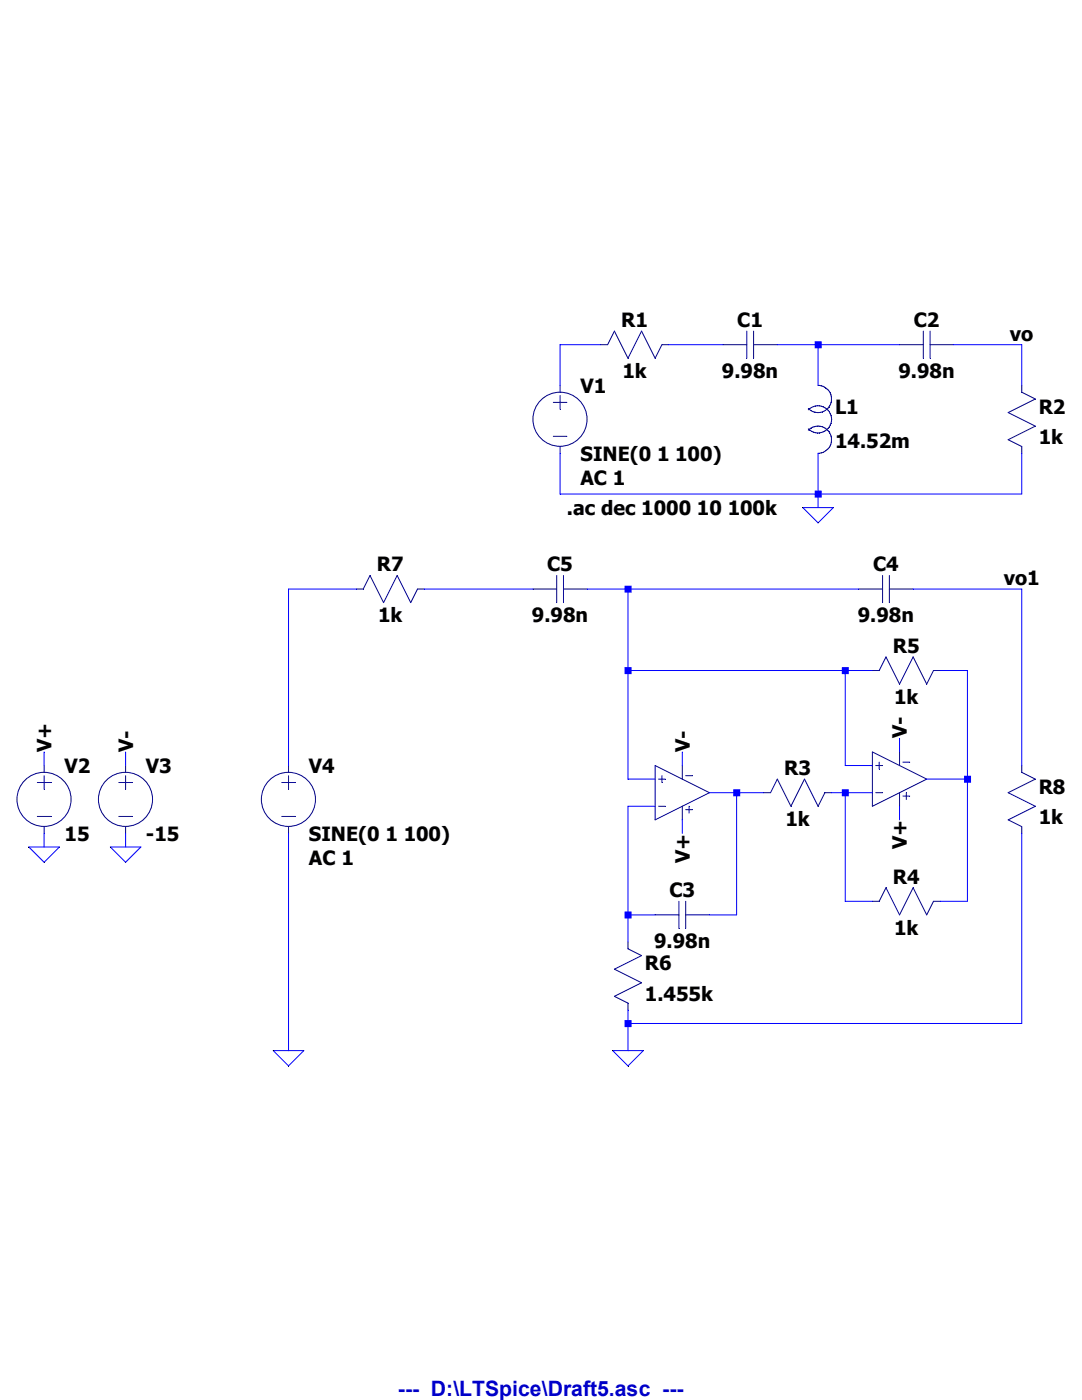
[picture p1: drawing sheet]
<svg xmlns="http://www.w3.org/2000/svg" width="216mm" height="279mm" viewBox="0 0 216 279" stroke-linecap="round" stroke-linejoin="round" font-family="sans-serif">
<path d="M119.9 68.8h1.3" fill="none" stroke="#00007f" stroke-width=".2"/>
<path d="M122.6 66.1l-1.4 2.7" fill="none" stroke="#00007f" stroke-width=".2"/>
<path d="M122.6 66.1l2.7 5.4" fill="none" stroke="#00007f" stroke-width=".2"/>
<path d="M128 66.1l-2.7 5.4" fill="none" stroke="#00007f" stroke-width=".2"/>
<path d="M128 66.1l2.7 5.4" fill="none" stroke="#00007f" stroke-width=".2"/>
<path d="M132.1 68.8h1.3" fill="none" stroke="#00007f" stroke-width=".2"/>
<path d="M132.1 68.8l-1.4 2.7" fill="none" stroke="#00007f" stroke-width=".2"/>
<path d="M144.3 68.8h4.7" fill="none" stroke="#00007f" stroke-width=".2"/>
<path d="M150.4 68.8h4.7" fill="none" stroke="#00007f" stroke-width=".2"/>
<path d="M150.4 66.1v5.4" fill="none" stroke="#00007f" stroke-width=".2"/>
<path d="M149 66.1v5.4" fill="none" stroke="#00007f" stroke-width=".2"/>
<path d="M161.6 81.5l-.3 .3" fill="none" stroke="#00007f" stroke-width=".2"/>
<path d="M161.9 81.3l-.3 .2" fill="none" stroke="#00007f" stroke-width=".2"/>
<path d="M162.3 81.2l-.4 .1" fill="none" stroke="#00007f" stroke-width=".2"/>
<path d="M162.7 81l-.4 .2" fill="none" stroke="#00007f" stroke-width=".2"/>
<path d="M163.1 81h-.4" fill="none" stroke="#00007f" stroke-width=".2"/>
<path d="M163.1 81h.4" fill="none" stroke="#00007f" stroke-width=".2"/>
<path d="M163.5 81l.4 .1" fill="none" stroke="#00007f" stroke-width=".2"/>
<path d="M163.9 81.1l.4 .1" fill="none" stroke="#00007f" stroke-width=".2"/>
<path d="M164.3 81.2l.3 .2" fill="none" stroke="#00007f" stroke-width=".2"/>
<path d="M164.6 81.4l.3 .2" fill="none" stroke="#00007f" stroke-width=".2"/>
<path d="M164.9 81.6l.3 .3" fill="none" stroke="#00007f" stroke-width=".2"/>
<path d="M165.2 81.9l.3 .3" fill="none" stroke="#00007f" stroke-width=".2"/>
<path d="M165.5 82.2l.2 .3" fill="none" stroke="#00007f" stroke-width=".2"/>
<path d="M165.7 82.5l.1 .4" fill="none" stroke="#00007f" stroke-width=".2"/>
<path d="M165.8 82.9l.1 .4" fill="none" stroke="#00007f" stroke-width=".2"/>
<path d="M165.9 83.3v.4" fill="none" stroke="#00007f" stroke-width=".2"/>
<path d="M165.9 83.7v.4" fill="none" stroke="#00007f" stroke-width=".2"/>
<path d="M165.9 84.1l-.1 .4" fill="none" stroke="#00007f" stroke-width=".2"/>
<path d="M165.8 84.5l-.1 .3" fill="none" stroke="#00007f" stroke-width=".2"/>
<path d="M165.7 84.8l-.2 .4" fill="none" stroke="#00007f" stroke-width=".2"/>
<path d="M165.5 85.2l-.3 .3" fill="none" stroke="#00007f" stroke-width=".2"/>
<path d="M165.2 85.5l-.3 .3" fill="none" stroke="#00007f" stroke-width=".2"/>
<path d="M164.9 85.8l-.3 .2" fill="none" stroke="#00007f" stroke-width=".2"/>
<path d="M164.6 86l-.3 .2" fill="none" stroke="#00007f" stroke-width=".2"/>
<path d="M164.3 86.2l-.4 .1" fill="none" stroke="#00007f" stroke-width=".2"/>
<path d="M163.9 86.3l-.4 .1" fill="none" stroke="#00007f" stroke-width=".2"/>
<path d="M163.1 86.4h.4" fill="none" stroke="#00007f" stroke-width=".2"/>
<path d="M162.7 86.4h.4" fill="none" stroke="#00007f" stroke-width=".2"/>
<path d="M162.3 86.2l.4 .2" fill="none" stroke="#00007f" stroke-width=".2"/>
<path d="M161.9 86.1l.4 .1" fill="none" stroke="#00007f" stroke-width=".2"/>
<path d="M161.6 85.9l.3 .2" fill="none" stroke="#00007f" stroke-width=".2"/>
<path d="M161.3 85.6l.3 .3" fill="none" stroke="#00007f" stroke-width=".2"/>
<path d="M161.5 85.6l-.2 .3" fill="none" stroke="#00007f" stroke-width=".2"/>
<path d="M161.8 85.4l-.3 .2" fill="none" stroke="#00007f" stroke-width=".2"/>
<path d="M162.1 85.3l-.3 .1" fill="none" stroke="#00007f" stroke-width=".2"/>
<path d="M162.4 85.2l-.3 .1" fill="none" stroke="#00007f" stroke-width=".2"/>
<path d="M162.8 85.1l-.4 .1" fill="none" stroke="#00007f" stroke-width=".2"/>
<path d="M163.1 85l-.3 .1" fill="none" stroke="#00007f" stroke-width=".2"/>
<path d="M163.1 85h.3" fill="none" stroke="#00007f" stroke-width=".2"/>
<path d="M163.4 85l.3 .1" fill="none" stroke="#00007f" stroke-width=".2"/>
<path d="M163.7 85.1l.4 .1" fill="none" stroke="#00007f" stroke-width=".2"/>
<path d="M164.1 85.2l.3 .1" fill="none" stroke="#00007f" stroke-width=".2"/>
<path d="M164.4 85.3l.3 .2" fill="none" stroke="#00007f" stroke-width=".2"/>
<path d="M164.7 85.5l.2 .2" fill="none" stroke="#00007f" stroke-width=".2"/>
<path d="M164.9 85.7l.3 .2" fill="none" stroke="#00007f" stroke-width=".2"/>
<path d="M165.2 85.9l.2 .2" fill="none" stroke="#00007f" stroke-width=".2"/>
<path d="M165.4 86.1l.2 .3" fill="none" stroke="#00007f" stroke-width=".2"/>
<path d="M165.6 86.4l.1 .3" fill="none" stroke="#00007f" stroke-width=".2"/>
<path d="M165.7 86.7l.1 .3" fill="none" stroke="#00007f" stroke-width=".2"/>
<path d="M165.8 87l.1 .4" fill="none" stroke="#00007f" stroke-width=".2"/>
<path d="M165.9 87.4v.3" fill="none" stroke="#00007f" stroke-width=".2"/>
<path d="M165.9 87.7v.3" fill="none" stroke="#00007f" stroke-width=".2"/>
<path d="M165.9 88v.3" fill="none" stroke="#00007f" stroke-width=".2"/>
<path d="M165.9 88.3l-.1 .4" fill="none" stroke="#00007f" stroke-width=".2"/>
<path d="M165.8 88.7l-.1 .3" fill="none" stroke="#00007f" stroke-width=".2"/>
<path d="M165.7 89l-.2 .3" fill="none" stroke="#00007f" stroke-width=".2"/>
<path d="M165.5 89.3l-.2 .2" fill="none" stroke="#00007f" stroke-width=".2"/>
<path d="M165.3 89.5l-.3 .2" fill="none" stroke="#00007f" stroke-width=".2"/>
<path d="M165 89.7l-.2 .3" fill="none" stroke="#00007f" stroke-width=".2"/>
<path d="M164.8 90l-.3 .1" fill="none" stroke="#00007f" stroke-width=".2"/>
<path d="M164.5 90.1l-.3 .2" fill="none" stroke="#00007f" stroke-width=".2"/>
<path d="M164.2 90.3l-.3 .1" fill="none" stroke="#00007f" stroke-width=".2"/>
<path d="M163.9 90.4l-.4 .1" fill="none" stroke="#00007f" stroke-width=".2"/>
<path d="M163.2 90.5h.3" fill="none" stroke="#00007f" stroke-width=".2"/>
<path d="M163.2 76.9h.3" fill="none" stroke="#00007f" stroke-width=".2"/>
<path d="M163.5 76.9l.4 .1" fill="none" stroke="#00007f" stroke-width=".2"/>
<path d="M163.9 77l.3 .1" fill="none" stroke="#00007f" stroke-width=".2"/>
<path d="M164.2 77.1l.3 .2" fill="none" stroke="#00007f" stroke-width=".2"/>
<path d="M164.5 77.3l.3 .1" fill="none" stroke="#00007f" stroke-width=".2"/>
<path d="M164.8 77.4l.2 .2" fill="none" stroke="#00007f" stroke-width=".2"/>
<path d="M165 77.6l.3 .3" fill="none" stroke="#00007f" stroke-width=".2"/>
<path d="M165.3 77.9l.2 .2" fill="none" stroke="#00007f" stroke-width=".2"/>
<path d="M165.5 78.1l.2 .3" fill="none" stroke="#00007f" stroke-width=".2"/>
<path d="M165.7 78.4l.1 .3" fill="none" stroke="#00007f" stroke-width=".2"/>
<path d="M165.8 78.7l.1 .3" fill="none" stroke="#00007f" stroke-width=".2"/>
<path d="M165.9 79v.4" fill="none" stroke="#00007f" stroke-width=".2"/>
<path d="M165.9 79.4v.3" fill="none" stroke="#00007f" stroke-width=".2"/>
<path d="M165.9 79.7v.3" fill="none" stroke="#00007f" stroke-width=".2"/>
<path d="M165.9 80l-.1 .3" fill="none" stroke="#00007f" stroke-width=".2"/>
<path d="M165.8 80.3l-.1 .3" fill="none" stroke="#00007f" stroke-width=".2"/>
<path d="M165.7 80.6l-.1 .4" fill="none" stroke="#00007f" stroke-width=".2"/>
<path d="M165.6 81l-.2 .2" fill="none" stroke="#00007f" stroke-width=".2"/>
<path d="M165.4 81.2l-.2 .3" fill="none" stroke="#00007f" stroke-width=".2"/>
<path d="M165.2 81.5l-.3 .2" fill="none" stroke="#00007f" stroke-width=".2"/>
<path d="M164.9 81.7l-.2 .2" fill="none" stroke="#00007f" stroke-width=".2"/>
<path d="M164.7 81.9l-.3 .2" fill="none" stroke="#00007f" stroke-width=".2"/>
<path d="M164.4 82.1l-.3 .1" fill="none" stroke="#00007f" stroke-width=".2"/>
<path d="M164.1 82.2l-.4 .1" fill="none" stroke="#00007f" stroke-width=".2"/>
<path d="M163.7 82.3h-.3" fill="none" stroke="#00007f" stroke-width=".2"/>
<path d="M163.1 82.3h.3" fill="none" stroke="#00007f" stroke-width=".2"/>
<path d="M162.8 82.3h.3" fill="none" stroke="#00007f" stroke-width=".2"/>
<path d="M162.4 82.2l.4 .1" fill="none" stroke="#00007f" stroke-width=".2"/>
<path d="M162.1 82.1l.3 .1" fill="none" stroke="#00007f" stroke-width=".2"/>
<path d="M161.8 82l.3 .1" fill="none" stroke="#00007f" stroke-width=".2"/>
<path d="M161.5 81.7l.3 .3" fill="none" stroke="#00007f" stroke-width=".2"/>
<path d="M161.3 81.5l.2 .2" fill="none" stroke="#00007f" stroke-width=".2"/>
<path d="M179.5 68.8h4.7" fill="none" stroke="#00007f" stroke-width=".2"/>
<path d="M185.6 68.8h4.7" fill="none" stroke="#00007f" stroke-width=".2"/>
<path d="M185.6 66.1v5.4" fill="none" stroke="#00007f" stroke-width=".2"/>
<path d="M184.2 66.1v5.4" fill="none" stroke="#00007f" stroke-width=".2"/>
<path d="M203.9 89.1v1.4" fill="none" stroke="#00007f" stroke-width=".2"/>
<path d="M201.2 87.8l2.7 1.3" fill="none" stroke="#00007f" stroke-width=".2"/>
<path d="M206.6 85l-5.4 2.8" fill="none" stroke="#00007f" stroke-width=".2"/>
<path d="M201.2 82.3l5.4 2.7" fill="none" stroke="#00007f" stroke-width=".2"/>
<path d="M206.6 79.6l-5.4 2.7" fill="none" stroke="#00007f" stroke-width=".2"/>
<path d="M203.9 76.9v1.4" fill="none" stroke="#00007f" stroke-width=".2"/>
<path d="M203.9 78.3l2.7 1.3" fill="none" stroke="#00007f" stroke-width=".2"/>
<path d="M110.4 80.3h2.7" fill="none" stroke="#00007f" stroke-width=".2"/>
<path d="M110.4 87.1h2.7" fill="none" stroke="#00007f" stroke-width=".2"/>
<path d="M111.8 79v2.7" fill="none" stroke="#00007f" stroke-width=".2"/>
<path d="M111.8 89.1v1.4" fill="none" stroke="#00007f" stroke-width=".2"/>
<path d="M111.8 76.9v1.4" fill="none" stroke="#00007f" stroke-width=".2"/>
<g fill="none" stroke="#00007f" stroke-width=".2">
<path d="M141.6 158.2l-10.9 5.4"/>
<circle cx="111.7" cy="83.7" r="5.4"/>
</g>
<path d="M130.7 152.8l10.9 5.4" fill="none" stroke="#00007f" stroke-width=".2"/>
<path d="M130.7 152.8v10.8" fill="none" stroke="#00007f" stroke-width=".2"/>
<path d="M131.4 160.9h1.4" fill="none" stroke="#00007f" stroke-width=".2"/>
<path d="M131.4 155.5h1.4" fill="none" stroke="#00007f" stroke-width=".2"/>
<path d="M132.1 154.8v1.4" fill="none" stroke="#00007f" stroke-width=".2"/>
<path d="M136.1 160.9v2.7" fill="none" stroke="#00007f" stroke-width=".2"/>
<path d="M136.1 152.8v2.7" fill="none" stroke="#00007f" stroke-width=".2"/>
<path d="M136.8 161.6h1.4" fill="none" stroke="#00007f" stroke-width=".2"/>
<path d="M137.5 160.9v1.4" fill="none" stroke="#00007f" stroke-width=".2"/>
<path d="M136.8 154.8h1.4" fill="none" stroke="#00007f" stroke-width=".2"/>
<path d="M184.9 155.5l-10.8 5.4" fill="none" stroke="#00007f" stroke-width=".2"/>
<path d="M174.1 150.1l10.8 5.4" fill="none" stroke="#00007f" stroke-width=".2"/>
<path d="M174.1 150.1v10.8" fill="none" stroke="#00007f" stroke-width=".2"/>
<path d="M174.8 158.2h1.3" fill="none" stroke="#00007f" stroke-width=".2"/>
<path d="M174.8 152.8h1.3" fill="none" stroke="#00007f" stroke-width=".2"/>
<path d="M175.4 152.1v1.4" fill="none" stroke="#00007f" stroke-width=".2"/>
<path d="M179.5 158.2v2.7" fill="none" stroke="#00007f" stroke-width=".2"/>
<path d="M179.5 150.1v2.7" fill="none" stroke="#00007f" stroke-width=".2"/>
<path d="M180.2 158.9h1.3" fill="none" stroke="#00007f" stroke-width=".2"/>
<path d="M180.8 158.2v1.4" fill="none" stroke="#00007f" stroke-width=".2"/>
<path d="M180.2 152.1h1.3" fill="none" stroke="#00007f" stroke-width=".2"/>
<path d="M152.4 158.2h1.4" fill="none" stroke="#00007f" stroke-width=".2"/>
<path d="M155.1 155.5l-1.3 2.7" fill="none" stroke="#00007f" stroke-width=".2"/>
<path d="M155.1 155.5l2.7 5.4" fill="none" stroke="#00007f" stroke-width=".2"/>
<path d="M160.5 155.5l-2.7 5.4" fill="none" stroke="#00007f" stroke-width=".2"/>
<path d="M160.5 155.5l2.7 5.4" fill="none" stroke="#00007f" stroke-width=".2"/>
<path d="M164.6 158.2h1.3" fill="none" stroke="#00007f" stroke-width=".2"/>
<path d="M164.6 158.2l-1.4 2.7" fill="none" stroke="#00007f" stroke-width=".2"/>
<path d="M130.7 182.6h4.8" fill="none" stroke="#00007f" stroke-width=".2"/>
<path d="M136.8 182.6h4.8" fill="none" stroke="#00007f" stroke-width=".2"/>
<path d="M136.8 179.9v5.4" fill="none" stroke="#00007f" stroke-width=".2"/>
<path d="M135.5 179.9v5.4" fill="none" stroke="#00007f" stroke-width=".2"/>
<path d="M174.1 179.9h1.3" fill="none" stroke="#00007f" stroke-width=".2"/>
<path d="M176.8 177.2l-1.4 2.7" fill="none" stroke="#00007f" stroke-width=".2"/>
<path d="M176.8 177.2l2.7 5.4" fill="none" stroke="#00007f" stroke-width=".2"/>
<path d="M182.2 177.2l-2.7 5.4" fill="none" stroke="#00007f" stroke-width=".2"/>
<path d="M182.2 177.2l2.7 5.4" fill="none" stroke="#00007f" stroke-width=".2"/>
<path d="M186.3 179.9h1.3" fill="none" stroke="#00007f" stroke-width=".2"/>
<path d="M186.3 179.9l-1.4 2.7" fill="none" stroke="#00007f" stroke-width=".2"/>
<path d="M174.1 133.8h1.3" fill="none" stroke="#00007f" stroke-width=".2"/>
<path d="M176.8 131.1l-1.4 2.7" fill="none" stroke="#00007f" stroke-width=".2"/>
<path d="M176.8 131.1l2.7 5.4" fill="none" stroke="#00007f" stroke-width=".2"/>
<path d="M182.2 131.1l-2.7 5.4" fill="none" stroke="#00007f" stroke-width=".2"/>
<path d="M182.2 131.1l2.7 5.4" fill="none" stroke="#00007f" stroke-width=".2"/>
<path d="M186.3 133.8h1.3" fill="none" stroke="#00007f" stroke-width=".2"/>
<path d="M186.3 133.8l-1.4 2.7" fill="none" stroke="#00007f" stroke-width=".2"/>
<path d="M7.5 156.2h2.7" fill="none" stroke="#00007f" stroke-width=".2"/>
<path d="M7.5 162.9h2.7" fill="none" stroke="#00007f" stroke-width=".2"/>
<path d="M8.8 154.8v2.7" fill="none" stroke="#00007f" stroke-width=".2"/>
<path d="M8.8 165v1.3" fill="none" stroke="#00007f" stroke-width=".2"/>
<path d="M8.8 152.8v1.3" fill="none" stroke="#00007f" stroke-width=".2"/>
<g fill="none" stroke="#00007f" stroke-width=".2">
<path d="M23.7 156.2h2.7"/>
<circle cx="8.8" cy="159.5" r="5.4"/>
</g>
<path d="M23.7 162.9h2.7" fill="none" stroke="#00007f" stroke-width=".2"/>
<path d="M25.1 154.8v2.7" fill="none" stroke="#00007f" stroke-width=".2"/>
<path d="M25.1 165v1.3" fill="none" stroke="#00007f" stroke-width=".2"/>
<path d="M25.1 152.8v1.3" fill="none" stroke="#00007f" stroke-width=".2"/>
<g fill="none" stroke="#00007f" stroke-width=".2">
<path d="M125.3 200.2v1.3"/>
<circle cx="25" cy="159.5" r="5.4"/>
</g>
<path d="M122.6 198.8l2.7 1.4" fill="none" stroke="#00007f" stroke-width=".2"/>
<path d="M128 196.1l-5.4 2.7" fill="none" stroke="#00007f" stroke-width=".2"/>
<path d="M122.6 193.4l5.4 2.7" fill="none" stroke="#00007f" stroke-width=".2"/>
<path d="M128 190.7l-5.4 2.7" fill="none" stroke="#00007f" stroke-width=".2"/>
<path d="M125.3 188v1.4" fill="none" stroke="#00007f" stroke-width=".2"/>
<path d="M125.3 189.4l2.7 1.3" fill="none" stroke="#00007f" stroke-width=".2"/>
<path d="M171.4 117.6h4.7" fill="none" stroke="#00007f" stroke-width=".2"/>
<path d="M177.5 117.6h4.7" fill="none" stroke="#00007f" stroke-width=".2"/>
<path d="M177.5 114.9v5.4" fill="none" stroke="#00007f" stroke-width=".2"/>
<path d="M176.1 114.9v5.4" fill="none" stroke="#00007f" stroke-width=".2"/>
<path d="M106.3 117.6h4.8" fill="none" stroke="#00007f" stroke-width=".2"/>
<path d="M112.4 117.6h4.8" fill="none" stroke="#00007f" stroke-width=".2"/>
<path d="M112.4 114.9v5.4" fill="none" stroke="#00007f" stroke-width=".2"/>
<path d="M111.1 114.9v5.4" fill="none" stroke="#00007f" stroke-width=".2"/>
<path d="M71.1 117.6h1.4" fill="none" stroke="#00007f" stroke-width=".2"/>
<path d="M73.8 114.9l-1.3 2.7" fill="none" stroke="#00007f" stroke-width=".2"/>
<path d="M73.8 114.9l2.7 5.4" fill="none" stroke="#00007f" stroke-width=".2"/>
<path d="M79.2 114.9l-2.7 5.4" fill="none" stroke="#00007f" stroke-width=".2"/>
<path d="M79.2 114.9l2.8 5.4" fill="none" stroke="#00007f" stroke-width=".2"/>
<path d="M83.3 117.6h1.4" fill="none" stroke="#00007f" stroke-width=".2"/>
<path d="M83.3 117.6l-1.3 2.7" fill="none" stroke="#00007f" stroke-width=".2"/>
<path d="M203.9 165v1.3" fill="none" stroke="#00007f" stroke-width=".2"/>
<path d="M201.2 163.6l2.7 1.4" fill="none" stroke="#00007f" stroke-width=".2"/>
<path d="M206.6 160.9l-5.4 2.7" fill="none" stroke="#00007f" stroke-width=".2"/>
<path d="M201.2 158.2l5.4 2.7" fill="none" stroke="#00007f" stroke-width=".2"/>
<path d="M206.6 155.5l-5.4 2.7" fill="none" stroke="#00007f" stroke-width=".2"/>
<path d="M203.9 152.8v1.3" fill="none" stroke="#00007f" stroke-width=".2"/>
<path d="M203.9 154.1l2.7 1.4" fill="none" stroke="#00007f" stroke-width=".2"/>
<path d="M56.2 156.2h2.7" fill="none" stroke="#00007f" stroke-width=".2"/>
<path d="M56.2 162.9h2.7" fill="none" stroke="#00007f" stroke-width=".2"/>
<path d="M57.6 154.8v2.7" fill="none" stroke="#00007f" stroke-width=".2"/>
<path d="M57.6 165v1.3" fill="none" stroke="#00007f" stroke-width=".2"/>
<path d="M57.6 152.8v1.3" fill="none" stroke="#00007f" stroke-width=".2"/>
<circle cx="57.6" cy="159.5" r="5.4" fill="none" stroke="#00007f" stroke-width=".2"/>
<path d="M111.8 68.8h8.1M160.2 101.3h6.1l-3.1 3.1zM5.8 169h6.1l-3.1 3.1zM22 169h6.1l-3 3.1zM54.5 209.7h6.1l-3 3zM122.3 209.7h6.1l-3.1 3z" fill="none" stroke="#00f" stroke-width=".2"/>
<path d="M133.4 68.8h10.9" fill="none" stroke="#00f" stroke-width=".2"/>
<path d="M155.1 68.8h8.1" fill="none" stroke="#00f" stroke-width=".2"/>
<path d="M163.2 68.8h16.3" fill="none" stroke="#00f" stroke-width=".2"/>
<path d="M190.3 68.8h13.6" fill="none" stroke="#00f" stroke-width=".2"/>
<path d="M111.8 68.8v8.1" fill="none" stroke="#00f" stroke-width=".2"/>
<path d="M163.2 68.8v8.1" fill="none" stroke="#00f" stroke-width=".2"/>
<path d="M203.9 68.8v8.1" fill="none" stroke="#00f" stroke-width=".2"/>
<path d="M111.8 90.5v8.1" fill="none" stroke="#00f" stroke-width=".2"/>
<path d="M163.2 90.5v8.1" fill="none" stroke="#00f" stroke-width=".2"/>
<path d="M111.8 98.6h51.4" fill="none" stroke="#00f" stroke-width=".2"/>
<path d="M203.9 90.5v8.1" fill="none" stroke="#00f" stroke-width=".2"/>
<path d="M163.2 98.6h40.7" fill="none" stroke="#00f" stroke-width=".2"/>
<path d="M163.2 98.6v2.7" fill="none" stroke="#00f" stroke-width=".2"/>
<path d="M57.6 117.6h13.5" fill="none" stroke="#00f" stroke-width=".2"/>
<path d="M84.7 117.6h21.6" fill="none" stroke="#00f" stroke-width=".2"/>
<path d="M117.2 117.6h8.1" fill="none" stroke="#00f" stroke-width=".2"/>
<path d="M125.3 117.6h46.1" fill="none" stroke="#00f" stroke-width=".2"/>
<path d="M182.2 117.6h21.7" fill="none" stroke="#00f" stroke-width=".2"/>
<path d="M125.3 117.6v16.2" fill="none" stroke="#00f" stroke-width=".2"/>
<path d="M125.3 133.8h43.4" fill="none" stroke="#00f" stroke-width=".2"/>
<path d="M168.7 133.8h5.4" fill="none" stroke="#00f" stroke-width=".2"/>
<path d="M187.6 133.8h5.4" fill="none" stroke="#00f" stroke-width=".2"/>
<path d="M179.5 147.4v2.7" fill="none" stroke="#00f" stroke-width=".2"/>
<path d="M8.8 150.1v2.7" fill="none" stroke="#00f" stroke-width=".2"/>
<path d="M25.1 150.1v2.7" fill="none" stroke="#00f" stroke-width=".2"/>
<path d="M57.6 117.6v35.2" fill="none" stroke="#00f" stroke-width=".2"/>
<path d="M136.1 150.1v2.7" fill="none" stroke="#00f" stroke-width=".2"/>
<path d="M168.7 133.8v19" fill="none" stroke="#00f" stroke-width=".2"/>
<path d="M168.7 152.8h5.4" fill="none" stroke="#00f" stroke-width=".2"/>
<path d="M203.9 117.6v35.2" fill="none" stroke="#00f" stroke-width=".2"/>
<path d="M125.3 133.8v21.7" fill="none" stroke="#00f" stroke-width=".2"/>
<path d="M125.3 155.5h5.4" fill="none" stroke="#00f" stroke-width=".2"/>
<path d="M193 133.8v21.7" fill="none" stroke="#00f" stroke-width=".2"/>
<path d="M184.9 155.5h8.1" fill="none" stroke="#00f" stroke-width=".2"/>
<path d="M141.6 158.2h5.4" fill="none" stroke="#00f" stroke-width=".2"/>
<path d="M147 158.2h5.4" fill="none" stroke="#00f" stroke-width=".2"/>
<path d="M165.9 158.2h2.8" fill="none" stroke="#00f" stroke-width=".2"/>
<path d="M168.7 158.2h5.4" fill="none" stroke="#00f" stroke-width=".2"/>
<path d="M125.3 160.9h5.4" fill="none" stroke="#00f" stroke-width=".2"/>
<path d="M179.5 160.9v2.7" fill="none" stroke="#00f" stroke-width=".2"/>
<path d="M136.1 163.6v2.7" fill="none" stroke="#00f" stroke-width=".2"/>
<path d="M8.8 166.3v2.7" fill="none" stroke="#00f" stroke-width=".2"/>
<path d="M25.1 166.3v2.7" fill="none" stroke="#00f" stroke-width=".2"/>
<path d="M168.7 158.2v21.7" fill="none" stroke="#00f" stroke-width=".2"/>
<path d="M168.7 179.9h5.4" fill="none" stroke="#00f" stroke-width=".2"/>
<path d="M193 155.5v24.4" fill="none" stroke="#00f" stroke-width=".2"/>
<path d="M187.6 179.9h5.4" fill="none" stroke="#00f" stroke-width=".2"/>
<path d="M125.3 160.9v21.7" fill="none" stroke="#00f" stroke-width=".2"/>
<path d="M125.3 182.6h5.4" fill="none" stroke="#00f" stroke-width=".2"/>
<path d="M147 158.2v24.4" fill="none" stroke="#00f" stroke-width=".2"/>
<path d="M141.6 182.6h5.4" fill="none" stroke="#00f" stroke-width=".2"/>
<path d="M125.3 182.6v5.4" fill="none" stroke="#00f" stroke-width=".2"/>
<path d="M125.3 201.5v2.8" fill="none" stroke="#00f" stroke-width=".2"/>
<path d="M203.9 166.3v38" fill="none" stroke="#00f" stroke-width=".2"/>
<path d="M125.3 204.3h78.6" fill="none" stroke="#00f" stroke-width=".2"/>
<path d="M57.6 166.3v43.4" fill="none" stroke="#00f" stroke-width=".2"/>
<path d="M125.3 204.3v5.4" fill="none" stroke="#00f" stroke-width=".2"/>
<g fill="#00f">
<path d="M124.6 116.9h1.4v1.4h-1.4zM124.6 133.1h1.4v1.4h-1.4zM124.6 181.9h1.4v1.4h-1.4z" fill-rule="evenodd"/>
<path d="M124.6 203.6h1.4v1.4h-1.4zM146.3 157.5h1.4v1.4h-1.4zM162.6 68.1h1.4v1.4h-1.4zM162.6 97.9h1.4v1.4h-1.4zM168 133.1h1.4v1.4h-1.4zM168 157.5h1.4v1.4h-1.4zM192.4 154.8h1.4v1.4h-1.4z" fill-rule="evenodd"/>
</g>
<text font-size="4.2" fill="#0000c8" x="79.4" y="278.7">--- D:\LTSpice\Draft5.asc ---</text>
<g font-size="3.9">
<text x="124" y="65.3">R1</text>
<text x="147.1" y="65.3">C1</text>
<text x="182.3" y="65.3">C2</text>
<text x="201.5" y="68">vo</text>
<text x="124.2" y="75.4">1k</text>
<text x="144.1" y="75.4">9.98n</text>
<text x="179.3" y="75.4">9.98n</text>
<text x="115.8" y="78.5">V1</text>
<text x="166.6" y="82.5">L1</text>
<text x="207.3" y="82.5">R2</text>
<text x="166.6" y="89.3">14.52m</text>
<text x="207.3" y="88.6">1k</text>
<text x="115.8" y="92">SINE(0 1 100)</text>
<text x="115.8" y="96.8">AC 1</text>
<text x="113.1" y="102.9">.ac dec 1000 10 100k</text>
<text x="75.2" y="114">R7</text>
<text x="109.2" y="114">C5</text>
<text x="174.2" y="114">C4</text>
<text x="200.3" y="116.8">vo1</text>
<text x="75.4" y="124.2">1k</text>
<text x="106.1" y="124.2">9.98n</text>
<text x="171.2" y="124.2">9.98n</text>
<text x="178.1" y="130.3">R5</text>
<text x="178.4" y="140.5">1k</text>
<text x="181" y="147.4" transform="rotate(-90 181 147.4)">V-</text>
<text x="10.3" y="150.1" transform="rotate(-90 10.3 150.1)">V+</text>
<text x="12.9" y="154.3">V2</text>
<text x="26.5" y="150.1" transform="rotate(-90 26.5 150.1)">V-</text>
<text x="29.1" y="154.3">V3</text>
<text x="61.6" y="154.3">V4</text>
<text x="137.6" y="150.1" transform="rotate(-90 137.6 150.1)">V-</text>
<text x="156.5" y="154.7">R3</text>
<text x="207.3" y="158.4">R8</text>
<text x="12.9" y="167.9">15</text>
<text x="29.1" y="167.9">-15</text>
<text x="61.6" y="167.9">SINE(0 1 100)</text>
<text x="156.7" y="164.8">1k</text>
<text x="207.3" y="164.5">1k</text>
<text x="61.6" y="172.6">AC 1</text>
<text x="137.6" y="172.2" transform="rotate(-90 137.6 172.2)">V+</text>
<text x="181" y="169.5" transform="rotate(-90 181 169.5)">V+</text>
<text x="133.6" y="179.1">C3</text>
<text x="178.1" y="176.4">R4</text>
<text x="130.5" y="189.2">9.98n</text>
<text x="178.4" y="186.5">1k</text>
<text x="128.7" y="193.6">R6</text>
<text x="128.7" y="199.7">1.455k</text>
</g>
</svg>
